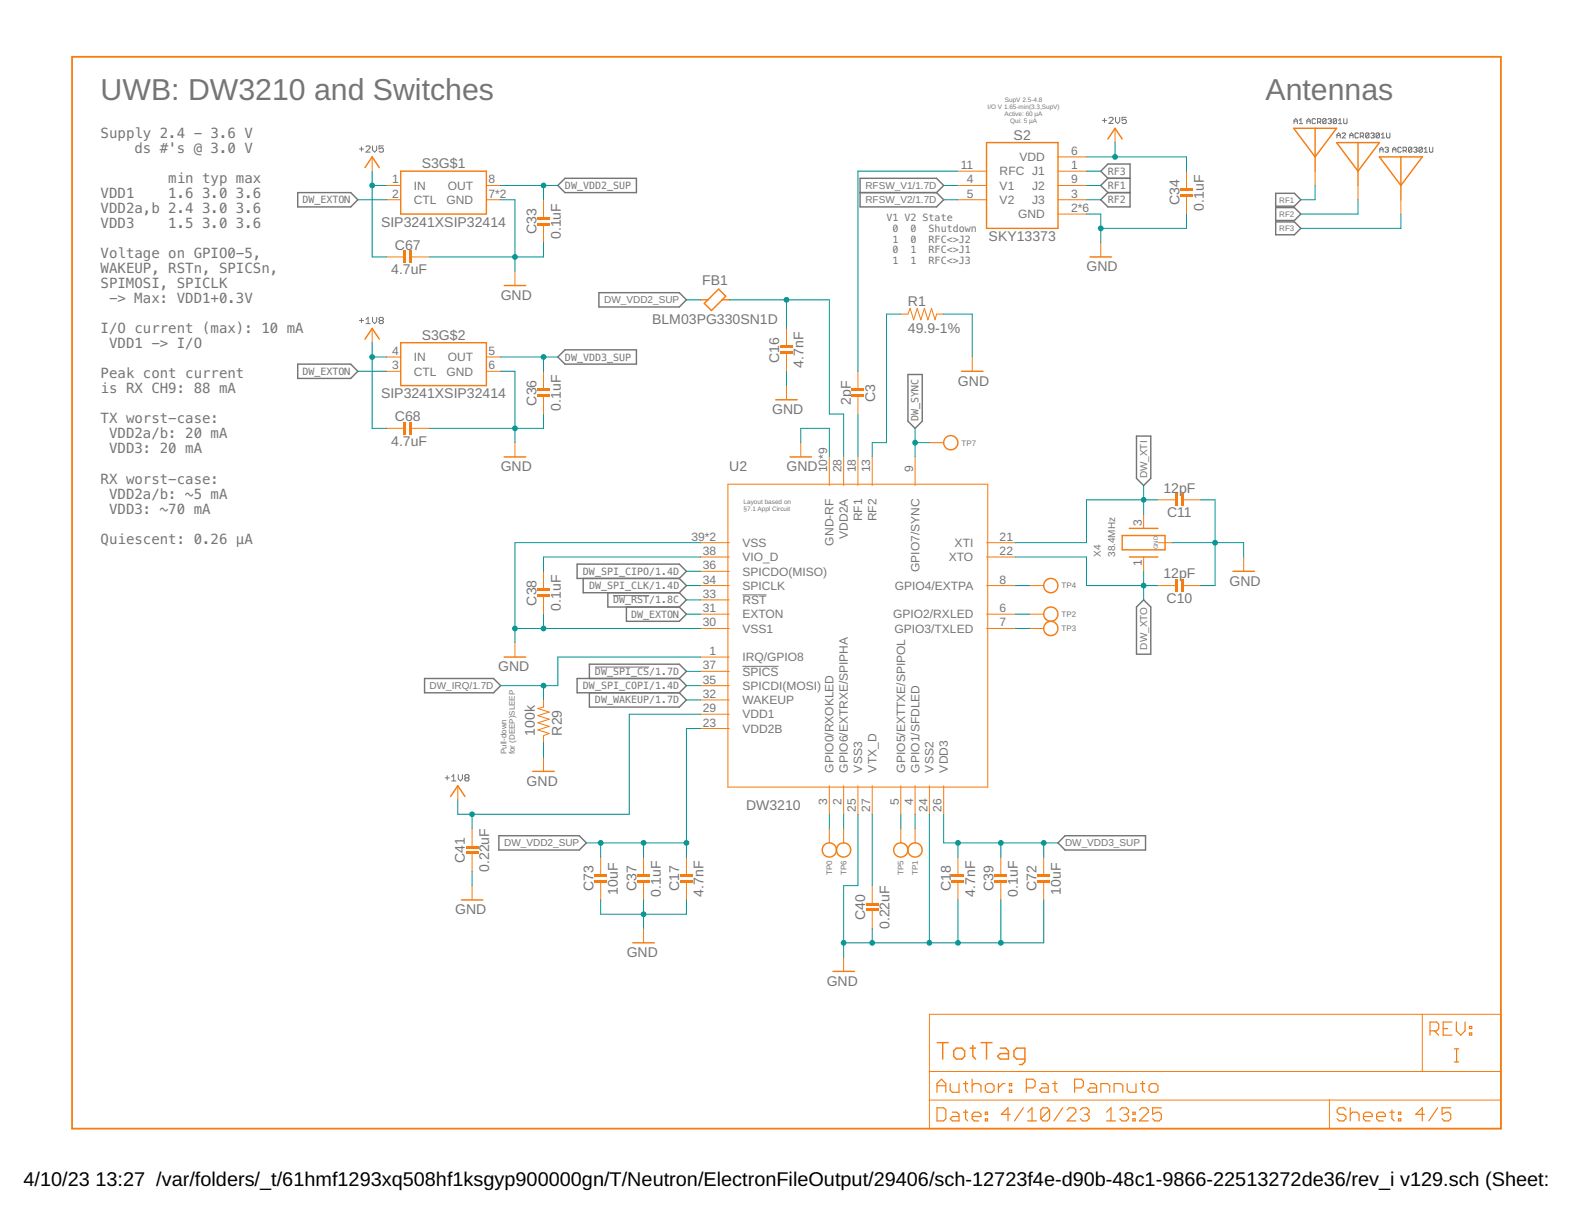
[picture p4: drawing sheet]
<svg xmlns="http://www.w3.org/2000/svg" width="279mm" height="216mm" viewBox="0 0 279 216" stroke-linecap="round" stroke-linejoin="round" font-family="sans-serif">
<g fill="none" stroke="#757575" stroke-width=".18">
<path d="M63.9 26.5h.7M64.2 26.1v.8M65 26.1l.2-.2h.4l.2 .2v.2l-.8 .7h.8M66.2 25.9v.8l.4 .3 .4-.3v-.8M68.1 25.9h-.7v.6l.4-.2 .3 .2v.4l-.2 .1h-.3l-.2-.1M195.9 21.4h.8M196.3 21v.8M197.1 21l.2-.2h.4l.1 .2v.2l-.7 .7h.7M198.3 20.8v.8l.3 .3 .4-.3v-.8M200.2 20.8h-.8v.6l.4-.2h.2l.2 .2v.4l-.2 .1h-.4l-.2-.1M230 21.5h.6M230 22v-.6l.3-.3 .3 .3v.6"/>
<path d="M230.9 22h.6M230.9 21.4l.3-.3v.9M232.3 22v-.6l.3-.3 .3 .3v.6M232.3 21.5h.6M233.8 21.2l-.1-.1h-.3l-.2 .1v.6l.2 .2h.3l.1-.2M234.2 21.7h.4l.2-.2v-.3l-.2-.1h-.4v.9M234.5 21.7l.3 .3M235.7 21.2l-.2-.1h-.3l-.1 .1v.6M235.7 21.2v.6l-.2 .2h-.3l-.1-.2M235.7 21.2l-.6 .6M236 21.2l.2-.1h.3l.1 .1-.1 .3M236.3 21.5h.2"/>
<path d="M236.5 21.5l.1 .2-.1 .3h-.3l-.2-.2M237.6 21.2l-.2-.1h-.3l-.1 .1v.6M237.6 21.2v.6l-.2 .2h-.3l-.1-.2M237.6 21.2l-.6 .6M237.6 24.5v-.6l.3-.3 .3 .3v.6M237.6 24.1h.6M237.9 22h.6M237.9 21.4l.3-.3v.9M238.5 23.8l.2-.2h.3l.1 .2v.1l-.6 .6h.6M238.8 21.1v.7l.2 .2h.3l.1-.2v-.7M239.9 24.5v-.6l.3-.3 .3 .3v.6M239.9 24.1h.6"/>
<path d="M241.4 23.8l-.1-.2h-.3l-.2 .2v.6l.2 .1h.3l.1-.1M241.8 24.2h.4l.2-.1v-.3l-.2-.2h-.4v.9M242.1 24.2l.3 .3M243.3 23.8l-.1-.2h-.3l-.2 .2v.6M243.3 23.8v.6l-.1 .1h-.3l-.2-.1M243.3 23.8l-.6 .6M243.6 23.8l.2-.2h.3l.1 .2-.1 .3M243.9 24.1h.2M244.1 24.1l.1 .1-.1 .3h-.3l-.2-.1M245.2 23.8l-.2-.2h-.3l-.1 .2v.6M245.2 23.8v.6l-.2 .1h-.3l-.1-.1M245.2 23.8l-.6 .6"/>
<path d="M245.2 27.1v-.6l.3-.3 .3 .3v.6M245.2 26.6h.6M245.5 24.5h.6M245.5 23.9l.3-.3v.9M246.2 26.3l.1-.1h.3l.2 .1-.2 .3M246.4 23.6v.8l.2 .1h.3l.1-.1v-.8M246.5 26.6h.1M246.6 26.6l.2 .2-.2 .3h-.3l-.1-.2M247.5 27.1v-.6l.3-.3 .3 .3v.6M247.5 26.6h.6M249 26.3l-.1-.1h-.3l-.1 .1v.6l.1 .2h.3l.1-.2M249.4 26.8h.4l.2-.2v-.3l-.2-.1h-.4v.9"/>
<path d="M249.7 26.8l.3 .3M250.9 26.3l-.1-.1h-.3l-.2 .1v.6M250.9 26.3v.6l-.1 .2h-.3l-.2-.2M250.9 26.3l-.6 .6M251.3 26.3l.1-.1h.3l.2 .1-.2 .3M251.6 26.6h.1M251.7 26.6l.2 .2-.2 .3h-.3l-.1-.2M252.8 26.3l-.2-.1h-.3l-.1 .1v.6M252.8 26.3v.6l-.2 .2h-.3l-.1-.2M252.8 26.3l-.6 .6M253.1 27.1h.6M253.1 26.5l.3-.3v.9"/>
<path d="M254.1 26.2v.7l.1 .2h.3l.2-.2v-.7M63.9 57h.7M64.2 56.6v.7M65 56.8l.4-.4v1.1M65 57.5h.8M66.2 56.4v.7l.4 .4 .4-.4v-.7M67.6 57l-.2-.2 .2-.4h.3l.2 .2-.2 .4M67.6 57l-.2 .1 .2 .4h.3l.2-.2v-.2l-.2-.1M67.6 57h.3M105.7 118.5h9.7M109 105.8h6.4M132 105.7h4.2"/>
<path d="M132 118.4h6.4M79.1 138.2h.8M79.5 137.8v.8M80.3 138l.3-.4v1.2M80.3 138.8h.7M81.4 137.6v.8l.4 .4 .4-.4v-.8M82.8 138.2h.4M82.8 138.2l-.2 .2 .2 .4h.4l.2-.2-.2-.4M82.8 138.2l-.2-.2 .2-.4h.4l.2 .2-.2 .4"/>
</g>
<g fill="none" stroke="#757575" stroke-width=".25">
<path d="M52.9 34.2h9.4l1.3 1.3-1.3 1.3h-9.4zM100.4 31.7h12.7v2.5h-12.7l-1.3-1.2zM152.9 31.7h13.6l1.2 1.3-1.2 1.2 1.2 1.3-1.2 1.3h-13.6zM152.9 34.2h13.6M196.9 31.7l-1.3 1.3 1.3 1.2M196.9 31.7h4M196.9 34.2h4M196.9 31.7l-1.3-1.3 1.3-1.3h4v7.7h-4l-1.3-1.3 1.3-1.3M226.7 34.4h3.4l1.1 1.1-1.1 1.1h-3.4zM226.7 36.9h3.4l1.1 1.1-1.1 1.2h-3.4zM226.7 39.4h3.4l1.1 1.2-1.1 1.1h-3.4zM106.4 52h14.3l1.3 1.3-1.3 1.2h-14.3z"/>
<path d="M52.9 64.7h9.4l1.3 1.3-1.3 1.2h-9.4zM99.1 63.4l1.3-1.2h12.7v2.5h-12.7zM161.4 66.5h2.5v8.3l-1.3 1.3-1.2-1.3zM202 77.5h2.5v7.5l-1.2 1.3-1.3-1.3zM102.6 100.2h18.1l1.3 1.3-1.3 1.3h-18.1zM103.7 102.8v2.5h17M108 105.3v2.6h12.7M111.3 107.9v2.5h9.4l1.3-1.3-1.3-1.2M120.7 105.3l1.3 1.3-1.3 1.3M120.7 102.8l1.3 1.3-1.3 1.2M203.3 106.6l1.2 1.3v8.3h-2.5v-8.3zM75.5 120.6h12.2l1.3 1.2-1.3 1.3h-12.2z"/>
<path d="M104.8 123.1v2.5h15.9l1.3-1.2-1.3-1.3M104.8 120.6v-2.6h15.9l1.3 1.3-1.3 1.3M120.7 120.6h-18.1v2.5h18.1M120.7 120.6l1.3 1.2-1.3 1.3M88.7 148.5h14.3l1.2 1.3-1.2 1.2h-14.3zM189.3 148.5h14.3v2.5h-14.3l-1.3-1.2z"/>
</g>
<path d="M12.8 10.1h254v190.5h-254z" fill="none" stroke="#f57c10" stroke-width=".32"/>
<g fill="none" stroke="#f57c10" stroke-width=".21">
<path d="M166.5 196.8h1.2l.4 .4v1.6l-.4 .4h-1.2zM166.5 194.1v-1.5l.8-.8 .8 .8v1.5M166.5 192.9h1.6M168.9 192.6v1.1l.4 .4h1.2v-1.5M169.3 197.6h.8l.4 .4v1.2h-1.2l-.4-.4 .4-.4h1.2M171.2 197.6h.8M171.2 192.6h.8M171.6 192.2v1.5l.4 .4M171.6 197.2v1.6l.4 .4M172.8 198.4h1.5v-.4l-.4-.4h-.7l-.4 .4v.8l.4 .4h.7M172.8 192.9l.4-.3h.7l.4 .3v1.2M172.8 191.8v2.3"/>
<path d="M175.1 197.6h.4v.4h-.4zM175.1 198.8h.4v.4h-.4zM175.5 192.6h.8l.4 .3v.8l-.4 .4h-.8l-.4-.4v-.8zM177.5 192.6v1.5M178.6 192.6h-.4l-.7 .7M179.4 192.6h.4v.3h-.4zM179.4 193.7h.4v.4h-.4zM179.5 198h-1.5l1.2-1.2v2.4M181.9 196.8l-1.6 2.4M182.4 193.3h1.2l.4-.4v-.7l-.4-.4h-1.2v2.3M182.6 197.6l.8-.8v2.4M182.6 199.2h1.6"/>
<path d="M185.1 192.6h.8l.4 .3v1.2h-1.2l-.3-.4 .3-.4h1.2M186.5 197.2v1.6l-.3 .4h-.8l-.4-.4M186.5 197.2l-.3-.4h-.8l-.4 .4v1.6M186.5 197.2l-1.5 1.6M187.1 192.6h.8M187.5 192.2v1.5l.4 .4M188.9 196.8l-1.6 2.4M189.7 197.2l.4-.4h.7l.4 .4v.4l-1.5 1.6h1.5M191 193.3h1.2l.4-.4v-.7l-.4-.4h-1.2v2.3M192 197.2l.4-.4h.8l.4 .4v.4l-.4 .4M192.8 198h.4M193.2 198l.4 .4v.4l-.4 .4h-.8l-.4-.4"/>
<path d="M193.7 192.6h.8l.4 .3v1.2h-1.2l-.4-.4 .4-.4h1.2M195.7 194.1v-1.5h1.1l.4 .3v1.2M196.7 199.2h1.5M196.7 197.6l.8-.8v2.4M198 194.1v-1.5h1.2l.4 .3v1.2M199 197.2l.4-.4h.8l.4 .4v.4l-.4 .4M199.8 198h.4M200.2 198l.4 .4v.4l-.4 .4h-.8l-.4-.4M200.3 192.6v1.1l.4 .4h1.2v-1.5M201.4 197.6h.4v.4h-.4zM201.4 198.8h.4v.4h-.4zM202.5 197.2l.4-.4h.8l.4 .4v.4l-1.6 1.6h1.6"/>
<path d="M202.7 192.6h.8M203.1 192.2v1.5l.4 .4M204.2 192.9l.4-.3h.8l.4 .3v.8l-.4 .4h-.8l-.4-.4zM206.4 196.8h-1.5v1.2l.8-.4h.3l.4 .4v.8l-.4 .4h-.7l-.4-.4M239.2 197.2l-.4-.4h-.8l-.3 .4v.4l.3 .4h.8l.4 .4v.4l-.4 .4h-.8l-.3-.4M240 198l.4-.4h.8l.4 .4v1.2M240 196.8v2.4M242.3 198.4h1.6v-.4l-.4-.4h-.8l-.4 .4v.8l.4 .4h.8M244.7 198.4h1.5v-.4l-.3-.4h-.8l-.4 .4v.8l.4 .4h.8M247 197.6h.8M247.4 197.2v1.6l.4 .4M248.6 197.6h.4v.4h-.4z"/>
<path d="M248.6 198.8h.4v.4h-.4zM253.2 198h-1.6l1.2-1.2v2.4M254.2 183.2h1.1l.4-.4v-.8l-.4-.4h-1.1v2.3M255 183.2l.7 .7M255.5 196.8l-1.5 2.4M256.5 182.8h.8M257.9 196.8h-1.6v1.2l.8-.4h.4l.4 .4v.8l-.4 .4h-.8l-.4-.4M258.1 181.6h-1.6v2.3h1.6M258.5 188.7h.8M258.5 186.4h.8M258.8 181.6v1.6l.8 .7 .8-.7v-1.6M258.9 186.4v2.3"/>
<path d="M261.2 183.6h.4v.3h-.4zM261.2 182.4h.4v.4h-.4z"/>
</g>
<path d="M219.1 101.5h3.8M166.6 185.3h1.9M167.6 185.3v2.9M169.5 186.7l.5-.5h1l.4 .5v1l-.4 .5h-1l-.5-.5zM172.4 186.2h1M172.9 185.8v1.9l.5 .5M174.4 185.3h1.9M175.3 185.3v2.9M177.8 186.2h1l.4 .5v1.5h-1.4l-.5-.5 .5-.5h1.4M182.2 188.2h-1.5l-.5-.5v-1l.5-.5h1.5v2.5l-.5 .5h-.5" fill="none" stroke="#f57c10" stroke-width=".25"/>
<path d="M221 99v2.5M205.8 104.1h3.1M210.1 104.1h3.3M165.2 180.2h101.6v20.4h-101.6zM165.2 195.5h101.6M165.2 190.4h101.6M236.3 195.5v5.1M252.8 180.2v10.2" fill="none" stroke="#f57c10" stroke-width=".18"/>
<g fill="#f57c10">
<path d="M208.9 102.9h.5v2.3h-.5z" fill-rule="evenodd"/>
<path d="M209.9 102.9h.5v2.3h-.5z" fill-rule="evenodd"/>
</g>
<g fill="#f57c10">
<path d="M208.9 102.9h.5v2.3h-.5zM208.9 102.9v2.3h.5v-2.3z"/>
<path d="M209.9 102.9h.5v2.3h-.5zM209.9 102.9v2.3h.5v-2.3z"/>
</g>
<path d="M205.8 88.8h3.1M210.1 88.8h3.3" fill="none" stroke="#f57c10" stroke-width=".18"/>
<g fill="#f57c10">
<path d="M208.9 87.7h.5v2.3h-.5z" fill-rule="evenodd"/>
<path d="M209.9 87.7h.5v2.3h-.5z" fill-rule="evenodd"/>
</g>
<g fill="#f57c10">
<path d="M208.9 87.7h.5v2.3h-.5zM208.9 87.7v2.3h.5v-2.3z"/>
<path d="M209.9 87.7h.5v2.3h-.5zM209.9 87.7v2.3h.5v-2.3z"/>
</g>
<path d="M203.3 91.4v2.5M203.3 99v2.5M205.8 96.4h2.5M183 109.1h2.5M96.6 124.4v1.2l-1 .3 2 .6-2 .7 2 .6-2 .6 2 .7-2 .6 2 .6-1 .4v1.3M96.6 134.5v2.6" fill="none" stroke="#f57c10" stroke-width=".18"/>
<path d="M199.5 95.2h7.6v2.5h-7.6zM200.7 99h5.1M200.7 93.9h5.1M94.7 137.1h3.8" fill="none" stroke="#f57c10" stroke-width=".25"/>
<path d="M185.7 108.2a1.4 1.4 0 0 1 2.3 .2 1.4 1.4 0 0 1-.8 2.1 1.4 1.4 0 0 1-1.8-1.4h.2a1.14 1.14 0 0 1 1.7-.9 1.14 1.14 0 0 1 .2 1.9 1.14 1.14 0 0 1-1.8-.7l-.1-.3h-.2z" fill-rule="evenodd" fill="#f57c10"/>
<path d="M185.7 108.2l.3-.3 .7-.2 .7 .2 .3 .2 .4 .5 .1 .7-.5 .9a1.42 1.42 0 0 1-1.4 .3l-.6-.4-.3-.6v-.4h.2l.2-.5a1.15 1.15 0 0 1 .9-.6l.6 .1 .5 .6v.9l-.5 .6a1.17 1.17 0 0 1-1.1-.1l-.4-.4-.2-.6h-.2zM185.7 108.2l-.3 .9h.2l.2 .6 .4 .4 .5 .2 .6-.1 .4-.4 .2-.5-.1-.6-.3-.5-.5-.2-.6 .1-.6 .5-.2 .5h-.2l.3 1 .3 .2 .7 .2 .7-.1 .3-.2 .5-.9-.1-.7-.4-.5-.3-.2-.7-.2-.7 .2z" fill="#f57c10"/>
<path d="M183 111.7h2.5" fill="none" stroke="#f57c10" stroke-width=".18"/>
<path d="M185.7 110.7a1.4 1.4 0 0 1 2.3 .2 1.4 1.4 0 0 1-.8 2.1 1.4 1.4 0 0 1-1.8-1.3h.2a1.14 1.14 0 0 1 1.7-1 1.14 1.14 0 0 1 .2 1.9 1.14 1.14 0 0 1-1.8-.6l-.1-.3h-.2z" fill-rule="evenodd" fill="#f57c10"/>
<path d="M185.7 110.7l.3-.2 .7-.2 .7 .1 .3 .2 .4 .6 .1 .6-.5 1a1.42 1.42 0 0 1-1.4 .2l-.6-.4-.3-.6v-.3h.2l.2-.6a1.15 1.15 0 0 1 .9-.6l.6 .1 .5 .7v.8l-.5 .6a1.17 1.17 0 0 1-1.1-.1l-.4-.4-.2-.5h-.2zM185.7 110.7l-.3 1h.2l.2 .5 .4 .4 .5 .2 .6-.1 .4-.3 .2-.6-.1-.5-.3-.5-.5-.2h-.6l-.6 .5-.2 .6h-.2l.3 .9 .3 .3 .7 .2 .7-.2 .3-.1 .5-1-.1-.6-.4-.6-.3-.2-.7-.1-.7 .2z" fill="#f57c10"/>
<g fill="none" stroke="#f57c10" stroke-width=".18">
<path d="M170.3 30.4h5M170.3 35.5h5M170.3 33h5M188 30.4h5.1M188 38h5.1M188 35.5h5.1M188 33h5.1M188 27.9h5.1M195.6 43.1v2.6M172.8 63.4v2.6M124.5 96.4h5.1M124.5 99h5.1"/>
<path d="M129.4 86h46.2v53.9h-46.2zM147.4 81.2v5.1M149.9 81.2v5.1M152.5 81.2v5.1M155 81.2v5.1M162.6 81.2v5.1M175.3 96.4h5.1M175.3 99h5.1M124.5 116.8h5.1M124.5 109.1h5.1M124.5 111.7h5.1M124.5 104.1h5.1"/>
<path d="M124.5 106.6h5.1M124.5 101.5h5.1M124.5 119.3h5.1M175.3 109.1h5.1M175.3 111.7h5.1M175.3 104.1h5.1M124.5 129.5h5.1M124.5 126.9h5.1M124.5 124.4h5.1M124.5 121.8h5.1M147.4 139.6v5.1M149.9 139.6v5.1"/>
<path d="M152.5 139.6v5.1M155 139.6v5.1M160.1 139.6v5.1M162.6 139.6v5.1M165.2 139.6v5.1M167.7 139.6v5.1M147.4 147.2v2.6"/>
</g>
<path d="M175.3 25.3h12.7v15.3h-12.7zM193.7 45.7h3.8M170.9 66h3.8" fill="none" stroke="#f57c10" stroke-width=".25"/>
<path d="M146.4 150.1a1.4 1.4 0 0 1 2.2 .2 1.4 1.4 0 0 1-.8 2.1 1.4 1.4 0 0 1-1.8-1.4h.3a1.14 1.14 0 0 1 1.6-1 1.14 1.14 0 0 1 .2 1.9 1.14 1.14 0 0 1-1.8-.6v-.3h-.3v-.3z" fill-rule="evenodd" fill="#f57c10"/>
<path d="M146.4 150.1l.6-.4 .3-.1 .7 .2 .3 .2 .4 .5 .1 .7-.5 .9a1.42 1.42 0 0 1-1.3 .3l-.6-.4-.2-.3-.2-.7h.3v-.3a1.12 1.12 0 0 1 .7-.8l.9 .1 .4 .4 .2 .5-.2 .8a1.15 1.15 0 0 1-1.7 .1l-.3-.8h-.3v-.3zM146.4 150.1l-.4 .6v.3h.3l.1 .6 .4 .4 .5 .2 .6-.1 .4-.4 .2-.5v-.6l-.4-.4-.5-.3h-.6l-.4 .4-.3 .7h-.3l.4 1 .6 .4h.3l.7-.1 .3-.2 .5-.9-.1-.7-.4-.5-.3-.2-.7-.2-.3 .1z" fill="#f57c10"/>
<path d="M162.6 147.2v2.6" fill="none" stroke="#f57c10" stroke-width=".18"/>
<path d="M161.6 150.1a1.4 1.4 0 0 1 2.2 .2 1.4 1.4 0 0 1-.8 2.1 1.4 1.4 0 0 1-1.8-1.4h.3a1.14 1.14 0 0 1 1.7-.9 1.14 1.14 0 0 1 .1 1.9 1.14 1.14 0 0 1-1.8-.7v-.3h-.3l.1-.3z" fill-rule="evenodd" fill="#f57c10"/>
<path d="M161.6 150.1l.6-.4 .4-.1 .6 .2 .3 .2 .4 .5 .1 .7-.5 .9a1.42 1.42 0 0 1-1.3 .3l-.6-.4-.4-1h.3l.1-.5 .7-.6 .8 .1 .5 .4 .2 .5-.2 .8a1.13 1.13 0 0 1-1.8 .1l-.3-.8h-.3l.1-.3zM161.6 150.1l-.3 .6-.1 .3h.3l.1 .6 .4 .4 .6 .2 .5-.1 .5-.4 .2-.5-.1-.6-.3-.4-.5-.3h-.6l-.7 .6-.1 .5h-.3l.4 1 .6 .4h.4l.6-.1 .3-.2 .5-.9-.1-.7-.4-.5-.3-.2-.6-.2-.4 .1z" fill="#f57c10"/>
<path d="M152.5 66v3.3M152.5 70.5v3.1" fill="none" stroke="#f57c10" stroke-width=".18"/>
<g fill="#f57c10">
<path d="M151.3 70h2.3v.5h-2.3z" fill-rule="evenodd"/>
<path d="M151.3 69h2.3v.5h-2.3z" fill-rule="evenodd"/>
</g>
<g fill="#f57c10">
<path d="M151.3 70h2.3v.5h-2.3zM151.3 70v.5h2.3v-.5z"/>
<path d="M151.3 69h2.3v.5h-2.3zM151.3 69v.5h2.3v-.5z"/>
</g>
<path d="M139.8 58.4v3M160.1 55.8h1.3l.4-1 .6 2 .6-2 .7 2 .6-2 .6 2 .7-2 .6 2 .3-1h1.2M139.8 62.7v3.3M142.3 78.7v2.5" fill="none" stroke="#f57c10" stroke-width=".18"/>
<path d="M140.4 81.2h3.8" fill="none" stroke="#f57c10" stroke-width=".25"/>
<g fill="#f57c10">
<path d="M138.6 61.4h2.3v.5h-2.3z" fill-rule="evenodd"/>
<path d="M138.6 62.4h2.3v.5h-2.3z" fill-rule="evenodd"/>
</g>
<g fill="#f57c10">
<path d="M138.6 61.4h2.3v.5h-2.3zM138.6 61.4v.5h2.3v-.5z"/>
<path d="M138.6 62.4h2.3v.5h-2.3zM138.6 62.4v.5h2.3v-.5z"/>
</g>
<path d="M124.5 53.3h1.3M127.7 51.4l1.3 1.2-2.6 2.6-1.2-1.3zM128.4 53.3h1.2M137.9 71h3.8M89.6 116.8h3.8M82 159.9h3.8" fill="none" stroke="#f57c10" stroke-width=".25"/>
<path d="M139.8 68.5v2.5M91.5 114.2v2.6M83.9 157.4v2.5M122 152.3v3.1M122 156.6v3.3" fill="none" stroke="#f57c10" stroke-width=".18"/>
<g fill="#f57c10">
<path d="M120.9 155.4h2.2v.5h-2.2z" fill-rule="evenodd"/>
<path d="M120.9 156.4h2.2v.5h-2.2z" fill-rule="evenodd"/>
</g>
<g fill="#f57c10">
<path d="M120.9 155.4h2.2v.5h-2.2zM120.9 155.4v.5h2.2v-.5z"/>
<path d="M120.9 156.4h2.2v.5h-2.2zM120.9 156.4v.5h2.2v-.5z"/>
</g>
<path d="M112.5 167.5h3.8" fill="none" stroke="#f57c10" stroke-width=".25"/>
<path d="M149.9 147.2v2.6M114.4 165v2.5" fill="none" stroke="#f57c10" stroke-width=".18"/>
<path d="M148.9 150.1a1.4 1.4 0 0 1 2.2 .2 1.4 1.4 0 0 1-.8 2.1 1.4 1.4 0 0 1-1.8-1.4h.3a1.14 1.14 0 0 1 1.6-1 1.14 1.14 0 0 1 .3 1.9 1.14 1.14 0 0 1-1.9-.6v-.3h-.3l.1-.3z" fill-rule="evenodd" fill="#f57c10"/>
<path d="M148.9 150.1l.6-.4 .4-.1 .6 .2 .3 .2 .4 .5 .1 .7-.5 .9a1.42 1.42 0 0 1-1.3 .3l-.6-.4-.2-.3-.2-.7h.3v-.3a1.12 1.12 0 0 1 .8-.8l.8 .1 .5 .4 .2 .5-.2 .8a1.15 1.15 0 0 1-1.8 .1l-.3-.8h-.3l.1-.3zM148.9 150.1l-.3 .6-.1 .3h.3l.1 .6 .4 .4 .6 .2 .5-.1 .5-.4 .2-.5-.1-.6-.3-.4-.5-.3h-.6l-.5 .4-.3 .7h-.3l.4 1 .6 .4h.4l.6-.1 .3-.2 .5-.9-.1-.7-.4-.5-.3-.2-.6-.2-.4 .1z" fill="#f57c10"/>
<path d="M148 172.6h3.8" fill="none" stroke="#f57c10" stroke-width=".25"/>
<path d="M155 157.4v3M149.9 170.1v2.5M155 161.7v3.3" fill="none" stroke="#f57c10" stroke-width=".18"/>
<g fill="#f57c10">
<path d="M153.9 160.4h2.3v.5h-2.3z" fill-rule="evenodd"/>
<path d="M153.9 161.4h2.3v.5h-2.3z" fill-rule="evenodd"/>
</g>
<g fill="#f57c10">
<path d="M153.9 160.4h2.3v.5h-2.3zM153.9 160.4v.5h2.3v-.5z"/>
<path d="M153.9 161.4h2.3v.5h-2.3zM153.9 161.4v.5h2.3v-.5z"/>
</g>
<path d="M160.1 147.2v2.6" fill="none" stroke="#f57c10" stroke-width=".18"/>
<path d="M159.1 150.1a1.4 1.4 0 0 1 2.2 .2 1.4 1.4 0 0 1-.8 2.1 1.4 1.4 0 0 1-1.8-1.4h.3a1.14 1.14 0 0 1 1.6-.9 1.14 1.14 0 0 1 .2 1.9 1.14 1.14 0 0 1-1.8-.7v-.3h-.3v-.3z" fill-rule="evenodd" fill="#f57c10"/>
<path d="M159.1 150.1l.6-.4 .3-.1 .7 .2 .3 .2 .4 .5 .1 .7-.5 .9a1.42 1.42 0 0 1-1.3 .3l-.6-.4-.4-1h.3l.1-.5 .6-.6 .9 .1 .4 .4 .2 .5-.2 .8a1.13 1.13 0 0 1-1.7 .1l-.3-.8h-.3v-.3zM159.1 150.1l-.4 .6v.3h.3l.1 .6 .4 .4 .5 .2 .6-.1 .4-.4 .2-.5v-.6l-.4-.4-.5-.3h-.6l-.6 .6-.1 .5h-.3l.4 1 .6 .4h.3l.7-.1 .3-.2 .5-.9-.1-.7-.4-.5-.3-.2-.7-.2-.3 .1z" fill="#f57c10"/>
<path d="M170.3 152.3v3.1M170.3 156.6v3.3" fill="none" stroke="#f57c10" stroke-width=".18"/>
<g fill="#f57c10">
<path d="M169.1 155.4h2.3v.5h-2.3z" fill-rule="evenodd"/>
<path d="M169.1 156.4h2.3v.5h-2.3z" fill-rule="evenodd"/>
</g>
<g fill="#f57c10">
<path d="M169.1 155.4h2.3v.5h-2.3zM169.1 155.4v.5h2.3v-.5z"/>
<path d="M169.1 156.4h2.3v.5h-2.3zM169.1 156.4v.5h2.3v-.5z"/>
</g>
<path d="M185.5 152.3v3.1M185.5 156.6v3.3" fill="none" stroke="#f57c10" stroke-width=".18"/>
<g fill="#f57c10">
<path d="M184.4 155.4h2.2v.5h-2.2z" fill-rule="evenodd"/>
<path d="M184.4 156.4h2.2v.5h-2.2z" fill-rule="evenodd"/>
</g>
<g fill="#f57c10">
<path d="M184.4 155.4h2.2v.5h-2.2zM184.4 155.4v.5h2.2v-.5z"/>
<path d="M184.4 156.4h2.2v.5h-2.2zM184.4 156.4v.5h2.2v-.5z"/>
</g>
<path d="M183 104.1h2.5" fill="none" stroke="#f57c10" stroke-width=".18"/>
<path d="M185.7 103.1a1.4 1.4 0 0 1 2.3 .2 1.4 1.4 0 0 1-.8 2.1 1.4 1.4 0 0 1-1.8-1.3h.2a1.14 1.14 0 0 1 1.7-1 1.14 1.14 0 0 1 .2 1.9 1.14 1.14 0 0 1-1.8-.6l-.1-.3h-.2z" fill-rule="evenodd" fill="#f57c10"/>
<path d="M185.7 103.1l.3-.2 .7-.2 .7 .1 .3 .2 .4 .5 .1 .7-.5 .9a1.42 1.42 0 0 1-1.4 .3l-.3-.2-.5-.5-.1-.6h.2l.1-.3a1.1 1.1 0 0 1 .7-.8h.9l.5 .6v.9l-.5 .6a1.17 1.17 0 0 1-1.1-.1l-.4-.4-.2-.5h-.2zM185.7 103.1l-.3 1h.2l.2 .5 .4 .4 .5 .2 .6-.1 .4-.4 .2-.5-.1-.6-.3-.4-.5-.3-.6 .1-.6 .5-.2 .6h-.2l.3 .9 .3 .2 .7 .3 .7-.2 .3-.2 .5-.9-.1-.7-.4-.5-.3-.2-.7-.1-.7 .2z" fill="#f57c10"/>
<path d="M83.9 147.2v3.1M83.9 151.6v3.3" fill="none" stroke="#f57c10" stroke-width=".18"/>
<g fill="#f57c10">
<path d="M82.8 150.3h2.2v.5h-2.2z" fill-rule="evenodd"/>
<path d="M82.8 151.3h2.2v.5h-2.2z" fill-rule="evenodd"/>
</g>
<g fill="#f57c10">
<path d="M82.8 150.3h2.2v.5h-2.2zM82.8 150.3v.5h2.2v-.5z"/>
<path d="M82.8 151.3h2.2v.5h-2.2zM82.8 151.3v.5h2.2v-.5z"/>
</g>
<path d="M106.8 152.3v3.1M106.8 156.6v3.3" fill="none" stroke="#f57c10" stroke-width=".18"/>
<g fill="#f57c10">
<path d="M105.6 155.4h2.3v.5h-2.3z" fill-rule="evenodd"/>
<path d="M105.6 156.4h2.3v.5h-2.3z" fill-rule="evenodd"/>
</g>
<g fill="#f57c10">
<path d="M105.6 155.4h2.3v.5h-2.3zM105.6 155.4v.5h2.3v-.5z"/>
<path d="M105.6 156.4h2.3v.5h-2.3zM105.6 156.4v.5h2.3v-.5z"/>
</g>
<g fill="none" stroke="#f57c10" stroke-width=".18">
<path d="M68.7 33h2.5M68.7 35.5h2.5M86.4 33h2.6M86.4 35.5h2.6M233.7 30.4v2.6M241.4 33v2.5M249 35.5v2.5M68.7 45.7h3.3M73.2 45.7h3.1M91.5 48.2v2.5M68.7 63.4h2.5M68.7 66h2.5"/>
<path d="M86.4 63.4h2.6M86.4 66h2.6M91.5 78.7v2.5"/>
</g>
<path d="M71.2 30.4h15.2v7.6h-15.2zM229.9 22.8h7.7l-3.9 5.1zM233.7 22.8v7.6M237.6 25.3h7.6l-3.8 5.1zM241.4 25.3v7.7M245.2 27.9h7.6l-3.8 5.1zM249 27.9v7.6M89.6 50.7h3.8M71.2 60.9h15.2v7.6h-15.2zM89.6 81.2h3.8" fill="none" stroke="#f57c10" stroke-width=".25"/>
<g fill="#f57c10">
<path d="M72.7 44.5h.5v2.3h-.5z" fill-rule="evenodd"/>
<path d="M71.7 44.5h.5v2.3h-.5z" fill-rule="evenodd"/>
</g>
<g fill="#f57c10">
<path d="M72.7 44.5h.5v2.3h-.5zM72.7 44.5v2.3h.5v-2.3z"/>
<path d="M71.7 44.5h.5v2.3h-.5zM71.7 44.5v2.3h.5v-2.3z"/>
</g>
<path d="M68.7 76.1h3.3M73.2 76.1h3.1" fill="none" stroke="#f57c10" stroke-width=".18"/>
<g fill="#f57c10">
<path d="M72.7 75h.5v2.3h-.5z" fill-rule="evenodd"/>
<path d="M71.7 75h.5v2.3h-.5z" fill-rule="evenodd"/>
</g>
<g fill="#f57c10">
<path d="M72.7 75h.5v2.3h-.5zM72.7 75v2.3h.5v-2.3z"/>
<path d="M71.7 75h.5v2.3h-.5zM71.7 75v2.3h.5v-2.3z"/>
</g>
<path d="M64.9 29.8l1.2-1.9 1.3 1.9M196.9 24.7l1.3-1.9 1.3 1.9" fill="none" stroke="#f57c10" stroke-width=".25"/>
<path d="M66.1 27.9v2.5M198.2 22.8v2.5M165.2 78.7h2.5" fill="none" stroke="#f57c10" stroke-width=".18"/>
<path d="M168 77.7a1.4 1.4 0 0 1 2.2 .2 1.4 1.4 0 0 1-.8 2.1 1.4 1.4 0 0 1-1.8-1.3h.3a1.14 1.14 0 0 1 1.6-1 1.14 1.14 0 0 1 .2 1.9 1.14 1.14 0 0 1-1.8-.6v-.3h-.3z" fill-rule="evenodd" fill="#f57c10"/>
<path d="M168 77.7l.5-.4h.4l.7 .1 .3 .2 .4 .5 .1 .7-.5 .9a1.42 1.42 0 0 1-1.4 .3l-.5-.4-.2-.3-.2-.6h.3a1.12 1.12 0 0 1 1.3-1.2l.5 .3 .4 .7v.6l-.6 .6a1.17 1.17 0 0 1-1.1-.1l-.4-.4-.1-.5h-.3zM168 77.7l-.4 1h.3l.1 .5 .4 .4 .5 .2 .6-.1 .4-.4 .2-.5v-.5l-.4-.5-.5-.3-.6 .1-.6 .5-.1 .6h-.3v.3l.4 .6 .6 .4 .3 .1 .7-.2 .3-.2 .5-.9-.1-.7-.4-.5-.3-.2-.7-.1h-.3z" fill="#f57c10"/>
<path d="M64.9 60.3l1.2-1.9 1.3 1.9M80.1 141.5l1.3-1.9 1.2 1.9" fill="none" stroke="#f57c10" stroke-width=".25"/>
<path d="M66.1 58.4v2.5M81.4 139.6v2.6M114.4 152.3v3.1M114.4 156.6v3.3" fill="none" stroke="#f57c10" stroke-width=".18"/>
<g fill="#f57c10">
<path d="M113.2 155.4h2.3v.5h-2.3z" fill-rule="evenodd"/>
<path d="M113.2 156.4h2.3v.5h-2.3z" fill-rule="evenodd"/>
</g>
<g fill="#f57c10">
<path d="M113.2 155.4h2.3v.5h-2.3zM113.2 155.4v.5h2.3v-.5z"/>
<path d="M113.2 156.4h2.3v.5h-2.3zM113.2 156.4v.5h2.3v-.5z"/>
</g>
<path d="M177.9 152.3v3.1M177.9 156.6v3.3" fill="none" stroke="#f57c10" stroke-width=".18"/>
<g fill="#f57c10">
<path d="M176.7 155.4h2.3v.5h-2.3z" fill-rule="evenodd"/>
<path d="M176.7 156.4h2.3v.5h-2.3z" fill-rule="evenodd"/>
</g>
<g fill="#f57c10">
<path d="M176.7 155.4h2.3v.5h-2.3zM176.7 155.4v.5h2.3v-.5z"/>
<path d="M176.7 156.4h2.3v.5h-2.3zM176.7 156.4v.5h2.3v-.5z"/>
</g>
<path d="M96.6 101.5v3.1M96.6 105.8v3.3" fill="none" stroke="#f57c10" stroke-width=".18"/>
<g fill="#f57c10">
<path d="M95.5 104.6h2.2v.5h-2.2z" fill-rule="evenodd"/>
<path d="M95.5 105.6h2.2v.5h-2.2z" fill-rule="evenodd"/>
</g>
<g fill="#f57c10">
<path d="M95.5 104.6h2.2v.5h-2.2zM95.5 104.6v.5h2.2v-.5z"/>
<path d="M95.5 105.6h2.2v.5h-2.2zM95.5 105.6v.5h2.2v-.5z"/>
</g>
<path d="M210.9 30.4v3.1M210.9 34.7v3.3" fill="none" stroke="#f57c10" stroke-width=".18"/>
<g fill="#f57c10">
<path d="M209.7 33.5h2.3v.5h-2.3z" fill-rule="evenodd"/>
<path d="M209.7 34.5h2.3v.5h-2.3z" fill-rule="evenodd"/>
</g>
<g fill="#f57c10">
<path d="M209.7 33.5h2.3v.5h-2.3zM209.7 33.5v.5h2.3v-.5z"/>
<path d="M209.7 34.5h2.3v.5h-2.3zM209.7 34.5v.5h2.3v-.5z"/>
</g>
<path d="M96.6 35.5v3M96.6 39.8v3.3" fill="none" stroke="#f57c10" stroke-width=".18"/>
<g fill="#f57c10">
<path d="M95.5 38.5h2.2v.6h-2.2z" fill-rule="evenodd"/>
<path d="M95.5 39.6h2.2v.5h-2.2z" fill-rule="evenodd"/>
</g>
<g fill="#f57c10">
<path d="M95.5 38.5h2.2v.6h-2.2zM95.5 38.5v.6h2.2v-.6z"/>
<path d="M95.5 39.6h2.2v.5h-2.2zM95.5 39.6v.5h2.2v-.5z"/>
</g>
<path d="M96.6 66v3M96.6 70.3v3.3" fill="none" stroke="#f57c10" stroke-width=".18"/>
<g fill="#f57c10">
<path d="M95.5 69h2.2v.5h-2.2z" fill-rule="evenodd"/>
<path d="M95.5 70h2.2v.5h-2.2z" fill-rule="evenodd"/>
</g>
<g fill="#f57c10">
<path d="M95.5 69h2.2v.5h-2.2zM95.5 69v.5h2.2v-.5z"/>
<path d="M95.5 70h2.2v.5h-2.2zM95.5 70v.5h2.2v-.5z"/>
</g>
<path d="M208.3 96.4h12.7v2.6M213.4 88.8h2.6v15.3h-2.6" fill="none" stroke="#009292" stroke-width=".18"/>
<circle cx="216" cy="96.4" r=".51" fill="#009292"/>
<path d="M215.5 96.4a.51 .51 0 0 1 1 0 .51 .51 0 0 1-1 0zM215.5 96.4a.51 .51 0 0 0 1 0 .51 .51 0 0 0-1 0z" fill="#009292"/>
<path d="M193.1 38h2.5v5.1M210.9 38v2.6h-15.3M96.6 132v2.5" fill="none" stroke="#009292" stroke-width=".18"/>
<circle cx="195.6" cy="40.6" r=".51" fill="#009292"/>
<path d="M195.1 40.6a.55 .55 0 0 1 1.1 0 .55 .55 0 0 1-1.1 0zM195.1 40.6a.55 .55 0 0 0 1.1 0 .55 .55 0 0 0-1.1 0z" fill="#009292"/>
<path d="M167.7 55.8h5.1v7.6M139.8 66v2.5M142.3 78.7v-2.6h5.1v5.1M124.5 96.4h-33v17.8M91.5 111.7h33" fill="none" stroke="#009292" stroke-width=".18"/>
<circle cx="91.5" cy="111.7" r=".51" fill="#009292"/>
<path d="M91 111.7a.51 .51 0 0 1 1 0 .51 .51 0 0 1-1 0zM91 111.7a.51 .51 0 0 0 1 0 .51 .51 0 0 0-1 0z" fill="#009292"/>
<path d="M96.6 109.1v2.6" fill="none" stroke="#009292" stroke-width=".18"/>
<circle cx="96.6" cy="111.7" r=".51" fill="#009292"/>
<path d="M96.1 111.7a.51 .51 0 0 1 1 0 .51 .51 0 0 1-1 0zM96.1 111.7a.51 .51 0 0 0 1 0 .51 .51 0 0 0-1 0z" fill="#009292"/>
<path d="M83.9 154.9v2.5M106.8 159.9v2.6h7.6M114.4 159.9v5.1" fill="none" stroke="#009292" stroke-width=".18"/>
<circle cx="114.4" cy="162.5" r=".51" fill="#009292"/>
<path d="M113.9 162.5a.51 .51 0 0 1 1 0 .51 .51 0 0 1-1 0zM113.9 162.5a.51 .51 0 0 0 1 0 .51 .51 0 0 0-1 0z" fill="#009292"/>
<path d="M122 159.9v2.6h-7.6M152.5 144.7v12.7h-2.6v12.7M155 165v2.5h-5.1" fill="none" stroke="#009292" stroke-width=".18"/>
<circle cx="149.9" cy="167.5" r=".51" fill="#009292"/>
<path d="M149.4 167.5a.55 .55 0 0 1 1.1 0 .55 .55 0 0 1-1.1 0zM149.4 167.5a.55 .55 0 0 0 1.1 0 .55 .55 0 0 0-1.1 0z" fill="#009292"/>
<path d="M155 167.5h10.2" fill="none" stroke="#009292" stroke-width=".18"/>
<circle cx="155" cy="167.5" r=".51" fill="#009292"/>
<path d="M154.5 167.5a.51 .51 0 0 1 1 0 .51 .51 0 0 1-1 0zM154.5 167.5a.51 .51 0 0 0 1 0 .51 .51 0 0 0-1 0z" fill="#009292"/>
<path d="M165.2 144.7v22.8h5.1v-7.6" fill="none" stroke="#009292" stroke-width=".18"/>
<circle cx="165.2" cy="167.5" r=".51" fill="#009292"/>
<path d="M164.7 167.5a.51 .51 0 0 1 1 0 .51 .51 0 0 1-1 0zM164.7 167.5a.51 .51 0 0 0 1 0 .51 .51 0 0 0-1 0z" fill="#009292"/>
<path d="M177.9 159.9v7.6h-7.6" fill="none" stroke="#009292" stroke-width=".18"/>
<circle cx="170.3" cy="167.5" r=".51" fill="#009292"/>
<path d="M169.8 167.5a.51 .51 0 0 1 1 0 .51 .51 0 0 1-1 0zM169.8 167.5a.51 .51 0 0 0 1 0 .51 .51 0 0 0-1 0z" fill="#009292"/>
<path d="M185.5 159.9v7.6h-7.6" fill="none" stroke="#009292" stroke-width=".18"/>
<circle cx="177.9" cy="167.5" r=".51" fill="#009292"/>
<path d="M177.4 167.5a.51 .51 0 0 1 1 0 .51 .51 0 0 1-1 0zM177.4 167.5a.51 .51 0 0 0 1 0 .51 .51 0 0 0-1 0z" fill="#009292"/>
<path d="M89 66h2.5v12.7M96.6 73.6v2.5h-20.3" fill="none" stroke="#009292" stroke-width=".18"/>
<circle cx="91.5" cy="76.1" r=".51" fill="#009292"/>
<path d="M91 76.1a.51 .51 0 0 1 1 0 .51 .51 0 0 1-1 0zM91 76.1a.51 .51 0 0 0 1 0 .51 .51 0 0 0-1 0z" fill="#009292"/>
<path d="M89 35.5h2.5v12.7M96.6 43.1v2.6h-20.3" fill="none" stroke="#009292" stroke-width=".18"/>
<circle cx="91.5" cy="45.7" r=".51" fill="#009292"/>
<path d="M91 45.7a.51 .51 0 0 1 1 0 .51 .51 0 0 1-1 0zM91 45.7a.51 .51 0 0 0 1 0 .51 .51 0 0 0-1 0z" fill="#009292"/>
<path d="M63.6 35.5h5.1M193.1 35.5h2.5M193.1 33h2.5M193.1 30.4h2.5M233.7 33v2.5h-2.5M241.4 35.5v2.5h-10.2M249 38v2.6h-17.8M63.6 66h5.1M180.4 99h12.7v5.1h12.7M122 109.1h2.5M203.3 101.5v5.1" fill="none" stroke="#009292" stroke-width=".18"/>
<circle cx="203.3" cy="104.1" r=".51" fill="#009292"/>
<path d="M202.8 104.1a.51 .51 0 0 1 1 0 .51 .51 0 0 1-1 0zM202.8 104.1a.51 .51 0 0 0 1 0 .51 .51 0 0 0-1 0z" fill="#009292"/>
<path d="M203.3 86.3v5.1M205.8 88.8h-12.7v7.6h-12.7" fill="none" stroke="#009292" stroke-width=".18"/>
<circle cx="203.3" cy="88.8" r=".51" fill="#009292"/>
<path d="M202.8 88.8a.51 .51 0 0 1 1 0 .51 .51 0 0 1-1 0zM202.8 88.8a.51 .51 0 0 0 1 0 .51 .51 0 0 0-1 0z" fill="#009292"/>
<path d="M162.6 76.1v5.1M162.6 78.7h2.6M122 106.6h2.5M122 124.4h2.5" fill="none" stroke="#009292" stroke-width=".18"/>
<circle cx="162.6" cy="78.7" r=".51" fill="#009292"/>
<path d="M162.1 78.7a.55 .55 0 0 1 1.1 0 .55 .55 0 0 1-1.1 0zM162.1 78.7a.55 .55 0 0 0 1.1 0 .55 .55 0 0 0-1.1 0z" fill="#009292"/>
<path d="M124.5 116.8h-25.4v5h-10.1M96.6 121.8v2.6" fill="none" stroke="#009292" stroke-width=".18"/>
<circle cx="96.6" cy="121.8" r=".51" fill="#009292"/>
<path d="M96.1 121.8a.51 .51 0 0 1 1 0 .51 .51 0 0 1-1 0zM96.1 121.8a.51 .51 0 0 0 1 0 .51 .51 0 0 0-1 0z" fill="#009292"/>
<g fill="none" stroke="#009292" stroke-width=".18">
<path d="M167.7 33h2.6M167.7 35.5h2.6M170.3 30.4h-17.8v35.6M129.6 53.3h17.8v20.3h2.5v7.6M139.8 53.3v5.1M160.1 55.8h-2.5v22.9h-2.6v2.5M152.5 73.6v7.6M122 119.3h2.5M122 104.1h2.5M122 101.5h2.5M180.4 109.1h2.6M180.4 111.7h2.6"/>
<path d="M122 121.8h2.5M147.4 144.7v2.5M162.6 144.7v2.5"/>
</g>
<circle cx="139.8" cy="53.3" r=".51" fill="#009292"/>
<path d="M139.3 53.3a.51 .51 0 0 1 1 0 .51 .51 0 0 1-1 0zM139.3 53.3a.51 .51 0 0 0 1 0 .51 .51 0 0 0-1 0z" fill="#009292"/>
<path d="M122 53.3h2.5M124.5 99h-27.9v2.5M124.5 129.5h-2.5v22.8M122 149.8h-7.6v2.5" fill="none" stroke="#009292" stroke-width=".18"/>
<circle cx="122" cy="149.8" r=".51" fill="#009292"/>
<path d="M121.5 149.8a.51 .51 0 0 1 1 0 .51 .51 0 0 1-1 0zM121.5 149.8a.51 .51 0 0 0 1 0 .51 .51 0 0 0-1 0z" fill="#009292"/>
<path d="M114.4 149.8h-7.6v2.5" fill="none" stroke="#009292" stroke-width=".18"/>
<circle cx="114.4" cy="149.8" r=".51" fill="#009292"/>
<path d="M113.9 149.8a.51 .51 0 0 1 1 0 .51 .51 0 0 1-1 0zM113.9 149.8a.51 .51 0 0 0 1 0 .51 .51 0 0 0-1 0z" fill="#009292"/>
<path d="M104.2 149.8h2.6" fill="none" stroke="#009292" stroke-width=".18"/>
<circle cx="106.8" cy="149.8" r=".51" fill="#009292"/>
<path d="M106.3 149.8a.51 .51 0 0 1 1 0 .51 .51 0 0 1-1 0zM106.3 149.8a.51 .51 0 0 0 1 0 .51 .51 0 0 0-1 0z" fill="#009292"/>
<path d="M89 33h10.1" fill="none" stroke="#009292" stroke-width=".18"/>
<circle cx="96.6" cy="33" r=".51" fill="#009292"/>
<path d="M96.1 33a.51 .51 0 0 1 1 0 .51 .51 0 0 1-1 0zM96.1 33a.51 .51 0 0 0 1 0 .51 .51 0 0 0-1 0z" fill="#009292"/>
<path d="M96.6 33v2.5M149.9 144.7v2.5M155 144.7v12.7M160.1 144.7v2.5M167.7 144.7v5.1h10.2v2.5M170.3 149.8v2.5" fill="none" stroke="#009292" stroke-width=".18"/>
<circle cx="170.3" cy="149.8" r=".51" fill="#009292"/>
<path d="M169.8 149.8a.51 .51 0 0 1 1 0 .51 .51 0 0 1-1 0zM169.8 149.8a.51 .51 0 0 0 1 0 .51 .51 0 0 0-1 0z" fill="#009292"/>
<path d="M177.9 149.8h7.6v2.5" fill="none" stroke="#009292" stroke-width=".18"/>
<circle cx="177.9" cy="149.8" r=".51" fill="#009292"/>
<path d="M177.4 149.8a.51 .51 0 0 1 1 0 .51 .51 0 0 1-1 0zM177.4 149.8a.51 .51 0 0 0 1 0 .51 .51 0 0 0-1 0z" fill="#009292"/>
<path d="M185.5 149.8h2.5" fill="none" stroke="#009292" stroke-width=".18"/>
<circle cx="185.5" cy="149.8" r=".51" fill="#009292"/>
<path d="M185 149.8a.51 .51 0 0 1 1 0 .51 .51 0 0 1-1 0zM185 149.8a.51 .51 0 0 0 1 0 .51 .51 0 0 0-1 0z" fill="#009292"/>
<path d="M89 63.4h10.1M96.6 63.4v2.6" fill="none" stroke="#009292" stroke-width=".18"/>
<circle cx="96.6" cy="63.4" r=".51" fill="#009292"/>
<path d="M96.1 63.4a.51 .51 0 0 1 1 0 .51 .51 0 0 1-1 0zM96.1 63.4a.51 .51 0 0 0 1 0 .51 .51 0 0 0-1 0z" fill="#009292"/>
<path d="M193.1 27.9h17.8v2.5M198.2 25.3v2.6M180.4 104.1h2.6" fill="none" stroke="#009292" stroke-width=".18"/>
<circle cx="198.2" cy="27.9" r=".51" fill="#009292"/>
<path d="M197.7 27.9a.51 .51 0 0 1 1 0 .51 .51 0 0 1-1 0zM197.7 27.9a.51 .51 0 0 0 1 0 .51 .51 0 0 0-1 0z" fill="#009292"/>
<path d="M66.1 30.4v15.3h2.6M66.1 33h2.6" fill="none" stroke="#009292" stroke-width=".18"/>
<circle cx="66.1" cy="33" r=".51" fill="#009292"/>
<path d="M65.6 33a.55 .55 0 0 1 1.1 0 .55 .55 0 0 1-1.1 0zM65.6 33a.55 .55 0 0 0 1.1 0 .55 .55 0 0 0-1.1 0z" fill="#009292"/>
<path d="M124.5 126.9h-12.7v17.8h-30.4v-2.5M83.9 144.7v2.5" fill="none" stroke="#009292" stroke-width=".18"/>
<circle cx="83.9" cy="144.7" r=".51" fill="#009292"/>
<path d="M83.4 144.7a.51 .51 0 0 1 1 0 .51 .51 0 0 1-1 0zM83.4 144.7a.51 .51 0 0 0 1 0 .51 .51 0 0 0-1 0z" fill="#009292"/>
<path d="M66.1 60.9v15.2h2.6M66.1 63.4h2.6" fill="none" stroke="#009292" stroke-width=".18"/>
<circle cx="66.1" cy="63.4" r=".51" fill="#009292"/>
<path d="M65.6 63.4a.55 .55 0 0 1 1.1 0 .55 .55 0 0 1-1.1 0zM65.6 63.4a.55 .55 0 0 0 1.1 0 .55 .55 0 0 0-1.1 0z" fill="#009292"/>
<g font-size="5.4" fill="#757575">
<text x="17.9" y="17.7">UWB: DW3210 and Switches</text>
<text x="224.9" y="17.7">Antennas</text>
</g>
<g font-size="3.5">
<text x="4.2" y="210.7">4/10/23</text>
<text x="17" y="210.7">13:27 /var/folders/_t/61hmf1293xq508hf1ksgyp900000gn/T/Neutron/ElectronFileOutput/29406/sch-12723f4e-d90b-48c1-9866-22513272de36/rev_i v129.sch (Sheet: 4/5</text>
</g>
<g font-size="2.5" fill="#757575">
<text x="17.9" y="24.6">Supply 2.4 - 3.6 V</text>
<text x="23.9" y="27.2">ds #'s @ 3.0 V</text>
<text x="75" y="29.9">S3G$1</text>
<text x="180.2" y="24.8">S2</text>
<text x="17.9" y="35.2">VDD1</text>
<text x="29.9" y="32.6">min typ max</text>
<text x="29.9" y="35.2">1.6</text>
<text x="35.9" y="35.2">3.0</text>
<text x="41.9" y="35.2">3.6</text>
<text x="17.9" y="37.9">VDD2a,b 2.4</text>
<text x="17.9" y="40.6">VDD3</text>
<text x="29.9" y="40.6">1.5</text>
<text x="35.9" y="37.9">3.0</text>
<text x="35.9" y="40.6">3.0</text>
<text x="41.9" y="37.9">3.6</text>
<text x="41.9" y="40.6">3.6</text>
<text x="67.7" y="40.3">SIP3241XSIP32414</text>
<text x="95.3" y="41.6" transform="rotate(-90 95.3 41.6)">C33</text>
<text x="209.6" y="36.5" transform="rotate(-90 209.6 36.5)">C34</text>
<text x="213.9" y="37.4" transform="rotate(-90 213.9 37.4)">0.1uF</text>
<text x="17.9" y="45.9">Voltage on GPIO0-5,</text>
<text x="70.2" y="44.4">C67</text>
<text x="99.7" y="42.5" transform="rotate(-90 99.7 42.5)">0.1uF</text>
<text x="175.7" y="42.9">SKY13373</text>
<text x="17.9" y="48.6">WAKEUP, RSTn, SPICSn,</text>
<text x="17.9" y="51.2">SPIMOSI, SPICLK</text>
<text x="19.4" y="53.9">-&gt; Max: VDD1+0.3V</text>
<text x="69.5" y="48.7">4.7uF</text>
<text x="89" y="53.3">GND</text>
<text x="124.8" y="50.7">FB1</text>
<text x="193.1" y="48.2">GND</text>
<text x="17.9" y="59.2">I/O current (max): 10 mA</text>
<text x="115.9" y="57.6">BLM03PG330SN1D</text>
<text x="161.4" y="59.1">49.9-1%</text>
<text x="161.4" y="54.3">R1</text>
<text x="19.4" y="61.9">VDD1 -&gt; I/O</text>
<text x="75" y="60.4">S3G$2</text>
<text x="138.5" y="64.4" transform="rotate(-90 138.5 64.4)">C16</text>
<text x="142.8" y="65.4" transform="rotate(-90 142.8 65.4)">4.7nF</text>
<text x="17.9" y="67.2">Peak cont current</text>
<text x="17.9" y="69.9">is RX CH9: 88 mA</text>
<text x="67.7" y="70.8">SIP3241XSIP32414</text>
<text x="151.2" y="71.9" transform="rotate(-90 151.2 71.9)">2pF</text>
<text x="155.5" y="71.4" transform="rotate(-90 155.5 71.4)">C3</text>
<text x="170.3" y="68.5">GND</text>
<text x="17.9" y="75.2">TX worst-case:</text>
<text x="19.4" y="77.9">VDD2a/b: 20 mA</text>
<text x="70.2" y="74.9">C68</text>
<text x="95.3" y="72.1" transform="rotate(-90 95.3 72.1)">C36</text>
<text x="99.7" y="73" transform="rotate(-90 99.7 73)">0.1uF</text>
<text x="137.2" y="73.6">GND</text>
<text x="19.4" y="80.6">VDD3: 20 mA</text>
<text x="69.5" y="79.2">4.7uF</text>
<text x="89" y="83.7">GND</text>
<text x="129.6" y="83.7">U2</text>
<text x="139.8" y="83.7">GND</text>
<text x="17.9" y="85.9">RX worst-case:</text>
<text x="19.4" y="88.6">VDD2a/b: ~5 mA</text>
<text x="206.8" y="87.6">12pF</text>
<text x="19.4" y="91.2">VDD3: ~70 mA</text>
<text x="207.4" y="91.9">C11</text>
<text x="17.9" y="96.6">Quiescent: 0.26 µA</text>
<text x="95.3" y="107.6" transform="rotate(-90 95.3 107.6)">C38</text>
<text x="206.8" y="102.8">12pF</text>
<text x="207.3" y="107.1">C10</text>
<text x="218.5" y="104.1">GND</text>
<text x="99.7" y="108.5" transform="rotate(-90 99.7 108.5)">0.1uF</text>
<text x="88.5" y="119.3">GND</text>
<text x="95.1" y="130.7" transform="rotate(-90 95.1 130.7)">100k</text>
<text x="99.9" y="130.7" transform="rotate(-90 99.9 130.7)">R29</text>
<text x="93.6" y="139.6">GND</text>
<text x="132.6" y="143.9">DW3210</text>
<text x="82.6" y="153.3" transform="rotate(-90 82.6 153.3)">C41</text>
<text x="87" y="154.9" transform="rotate(-90 87 154.9)">0.22uF</text>
<text x="105.5" y="158.4" transform="rotate(-90 105.5 158.4)">C73</text>
<text x="109.8" y="159" transform="rotate(-90 109.8 159)">10uF</text>
<text x="113.1" y="158.4" transform="rotate(-90 113.1 158.4)">C37</text>
<text x="117.4" y="159.3" transform="rotate(-90 117.4 159.3)">0.1uF</text>
<text x="120.7" y="158.4" transform="rotate(-90 120.7 158.4)">C17</text>
<text x="125.1" y="159.3" transform="rotate(-90 125.1 159.3)">4.7nF</text>
<text x="169" y="158.4" transform="rotate(-90 169 158.4)">C18</text>
<text x="173.3" y="159.3" transform="rotate(-90 173.3 159.3)">4.7nF</text>
<text x="176.6" y="158.4" transform="rotate(-90 176.6 158.4)">C39</text>
<text x="180.9" y="159.3" transform="rotate(-90 180.9 159.3)">0.1uF</text>
<text x="184.2" y="158.4" transform="rotate(-90 184.2 158.4)">C72</text>
<text x="188.5" y="159" transform="rotate(-90 188.5 159)">10uF</text>
<text x="80.9" y="162.5">GND</text>
<text x="153.8" y="163.5" transform="rotate(-90 153.8 163.5)">C40</text>
<text x="158.1" y="165.1" transform="rotate(-90 158.1 165.1)">0.22uF</text>
<text x="111.4" y="170.1">GND</text>
<text x="146.9" y="175.2">GND</text>
</g>
<g font-size="2.1" fill="#757575">
<text x="181.2" y="28.6">VDD</text>
<text x="190.4" y="27.5">6</text>
<text x="69.7" y="32.6">1</text>
<text x="69.7" y="35.1">2</text>
<text x="73.6" y="33.7">IN</text>
<text x="79.6" y="33.7">OUT</text>
<text x="86.8" y="32.6">8</text>
<text x="86.8" y="35.1">7*2</text>
<text x="170.8" y="30.1">11</text>
<text x="171.8" y="32.6">4</text>
<text x="171.8" y="35.1">5</text>
<text x="177.7" y="33.7">V1</text>
<text x="177.7" y="31.2">RFC J1</text>
<text x="183.4" y="33.7">J2</text>
<text x="190.4" y="30.1">1</text>
<text x="190.4" y="35.1">3</text>
<text x="190.4" y="32.6">9</text>
<text x="73.6" y="36.3">CTL</text>
<text x="79.4" y="36.3">GND</text>
<text x="177.7" y="36.3">V2</text>
<text x="181" y="38.8">GND</text>
<text x="183.4" y="36.3">J3</text>
<text x="190.4" y="37.7">2*6</text>
<text x="69.7" y="63.1">4</text>
<text x="69.7" y="65.6">3</text>
<text x="73.6" y="64.2">IN</text>
<text x="79.6" y="64.2">OUT</text>
<text x="86.8" y="63.1">5</text>
<text x="86.8" y="65.6">6</text>
<text x="73.6" y="66.7">CTL</text>
<text x="79.4" y="66.7">GND</text>
<text x="147" y="83.9" transform="rotate(-90 147 83.9)">10*9</text>
<text x="149.6" y="83.9" transform="rotate(-90 149.6 83.9)">28</text>
<text x="152.1" y="83.9" transform="rotate(-90 152.1 83.9)">18</text>
<text x="154.7" y="83.9" transform="rotate(-90 154.7 83.9)">13</text>
<text x="162.3" y="83.9" transform="rotate(-90 162.3 83.9)">9</text>
<text x="150.7" y="95.8" transform="rotate(-90 150.7 95.8)">VDD2A</text>
<text x="153.2" y="92.7" transform="rotate(-90 153.2 92.7)">RF1</text>
<text x="155.8" y="92.7" transform="rotate(-90 155.8 92.7)">RF2</text>
<text x="202.9" y="93.5" transform="rotate(-90 202.9 93.5)">3</text>
<text x="122.9" y="96.1">39*2</text>
<text x="124.9" y="101.2">36</text>
<text x="124.9" y="98.6">38</text>
<text x="132" y="99.7">VIO_D</text>
<text x="132" y="97.2">VSS</text>
<text x="148.2" y="96.9" transform="rotate(-90 148.2 96.9)">GND-RF</text>
<text x="163.4" y="101.7" transform="rotate(-90 163.4 101.7)">GPIO7/SYNC</text>
<text x="168.6" y="99.7">XTO</text>
<text x="169.7" y="97.2">XTI</text>
<text x="177.7" y="96.1">21</text>
<text x="177.7" y="98.6">22</text>
<text x="202.9" y="100.5" transform="rotate(-90 202.9 100.5)">1</text>
<text x="124.9" y="106.2">33</text>
<text x="124.9" y="103.7">34</text>
<text x="132" y="107.4">RST</text>
<text x="132" y="104.8">SPICLK</text>
<text x="132" y="102.3">SPICDO(MISO)</text>
<text x="159" y="104.8">GPIO4/EXTPA</text>
<text x="177.7" y="103.7">8</text>
<text x="124.9" y="111.3">30</text>
<text x="124.9" y="108.8">31</text>
<text x="132" y="112.4">VSS1</text>
<text x="132" y="109.9">EXTON</text>
<text x="158.8" y="109.9">GPIO2/RXLED</text>
<text x="159" y="112.4">GPIO3/TXLED</text>
<text x="177.7" y="108.8">6</text>
<text x="177.7" y="111.3">7</text>
<text x="124.9" y="118.9">37</text>
<text x="126.1" y="116.4">1</text>
<text x="132" y="117.5">IRQ/GPIO8</text>
<text x="124.9" y="124">32</text>
<text x="124.9" y="121.5">35</text>
<text x="132" y="125.1">WAKEUP</text>
<text x="132" y="122.6">SPICDI(MOSI)</text>
<text x="132" y="120.1">SPICS</text>
<text x="124.9" y="129.1">23</text>
<text x="124.9" y="126.6">29</text>
<text x="132" y="130.2">VDD2B</text>
<text x="132" y="127.7">VDD1</text>
<text x="148.2" y="137.3" transform="rotate(-90 148.2 137.3)">GPIO0/RXOKLED</text>
<text x="150.7" y="137.3" transform="rotate(-90 150.7 137.3)">GPIO6/EXTRXE/SPIPHA</text>
<text x="153.2" y="137.3" transform="rotate(-90 153.2 137.3)">VSS3</text>
<text x="155.8" y="137.3" transform="rotate(-90 155.8 137.3)">VTX_D</text>
<text x="160.9" y="137.3" transform="rotate(-90 160.9 137.3)">GPIO5/EXTTXE/SPIPOL</text>
<text x="163.4" y="137.3" transform="rotate(-90 163.4 137.3)">GPIO1/SFDLED</text>
<text x="165.9" y="137.3" transform="rotate(-90 165.9 137.3)">VSS2</text>
<text x="168.5" y="137.3" transform="rotate(-90 168.5 137.3)">VDD3</text>
<text x="147" y="143.1" transform="rotate(-90 147 143.1)">3</text>
<text x="149.6" y="143.1" transform="rotate(-90 149.6 143.1)">2</text>
<text x="159.7" y="143.1" transform="rotate(-90 159.7 143.1)">5</text>
<text x="162.3" y="143.1" transform="rotate(-90 162.3 143.1)">4</text>
<text x="152.1" y="144.3" transform="rotate(-90 152.1 144.3)">25</text>
<text x="154.7" y="144.3" transform="rotate(-90 154.7 144.3)">27</text>
<text x="164.8" y="144.3" transform="rotate(-90 164.8 144.3)">24</text>
<text x="167.4" y="144.3" transform="rotate(-90 167.4 144.3)">26</text>
</g>
<g font-size="1.8" fill="#757575">
<text x="100.4" y="33.6">DW_VDD2_SUP</text>
<text x="153.8" y="33.6">RFSW_V1/1.7D</text>
<text x="196.9" y="33.6">RF1</text>
<text x="196.9" y="31">RF3</text>
<text x="53.8" y="36.1">DW_EXTON</text>
<text x="153.8" y="36.1">RFSW_V2/1.7D</text>
<text x="157.6" y="39.3">V1 V2 State</text>
<text x="158.6" y="41.2">0</text>
<text x="161.8" y="41.2">0</text>
<text x="165.1" y="41.2">Shutdown</text>
<text x="196.9" y="36.1">RF2</text>
<text x="158.6" y="43.1">1</text>
<text x="158.6" y="45">0</text>
<text x="158.6" y="46.9">1</text>
<text x="161.8" y="43.1">0</text>
<text x="161.8" y="45">1</text>
<text x="161.8" y="46.9">1</text>
<text x="165.1" y="43.1">RFC&lt;&gt;J2</text>
<text x="165.1" y="45">RFC&lt;&gt;J1</text>
<text x="165.1" y="46.9">RFC&lt;&gt;J3</text>
<text x="107.4" y="53.9">DW_VDD2_SUP</text>
<text x="100.4" y="64.1">DW_VDD3_SUP</text>
<text x="53.8" y="66.6">DW_EXTON</text>
<text x="163.3" y="74.9" transform="rotate(-90 163.3 74.9)">DW_SYNC</text>
<text x="203.9" y="85" transform="rotate(-90 203.9 85)">DW_XTI</text>
<text x="195.7" y="99" transform="rotate(-90 195.7 99)">X4</text>
<text x="198.2" y="99" transform="rotate(-90 198.2 99)">38.4MHz</text>
<text x="103.6" y="102.2">DW_SPI_CIPO/1.4D</text>
<text x="104.7" y="104.7">DW_SPI_CLK/1.4D</text>
<text x="109" y="107.2">DW_RST/1.8C</text>
<text x="112.2" y="109.8">DW_EXTON</text>
<text x="105.8" y="119.9">DW_SPI_CS/1.7D</text>
<text x="203.9" y="115.4" transform="rotate(-90 203.9 115.4)">DW_XTO</text>
<text x="76.4" y="122.5">DW_IRQ/1.7D</text>
<text x="103.6" y="122.5">DW_SPI_COPI/1.4D</text>
<text x="105.8" y="125">DW_WAKEUP/1.7D</text>
<text x="89.6" y="150.4">DW_VDD2_SUP</text>
<text x="189.3" y="150.4">DW_VDD3_SUP</text>
</g>
<g font-size="1.4" fill="#757575">
<text x="227.4" y="36">RF1</text>
<text x="227.4" y="38.5">RF2</text>
<text x="227.4" y="41.1">RF3</text>
<text x="170.9" y="79.2">TP7</text>
<text x="188.7" y="104.6">TP4</text>
<text x="188.7" y="109.6">TP2</text>
<text x="188.7" y="112.2">TP3</text>
<text x="90" y="134" transform="rotate(-90 90 134)">Pull-down</text>
<text x="91.5" y="134" transform="rotate(-90 91.5 134)">for (DEEP)SLEEP</text>
<text x="147.9" y="155.5" transform="rotate(-90 147.9 155.5)">TP0</text>
<text x="150.4" y="155.5" transform="rotate(-90 150.4 155.5)">TP6</text>
<text x="160.6" y="155.5" transform="rotate(-90 160.6 155.5)">TP5</text>
<text x="163.1" y="155.5" transform="rotate(-90 163.1 155.5)">TP1</text>
</g>
<g font-size="1.1" fill="#757575">
<text x="175.5" y="19.3">I/O V 1.65-min(3.3,SupV)</text>
<text x="178.6" y="20.6">Active: 60 µA</text>
<text x="178.6" y="18.1">SupV 2.5-4.8</text>
<text x="179.5" y="21.8">Qui: 5 µA</text>
<text x="132.2" y="89.6">Layout based on</text>
<text x="132.2" y="90.9">§7.1 Appl Circuit</text>
<text x="205.8" y="97.6" transform="rotate(-90 205.8 97.6)">GND</text>
</g>
</svg>
